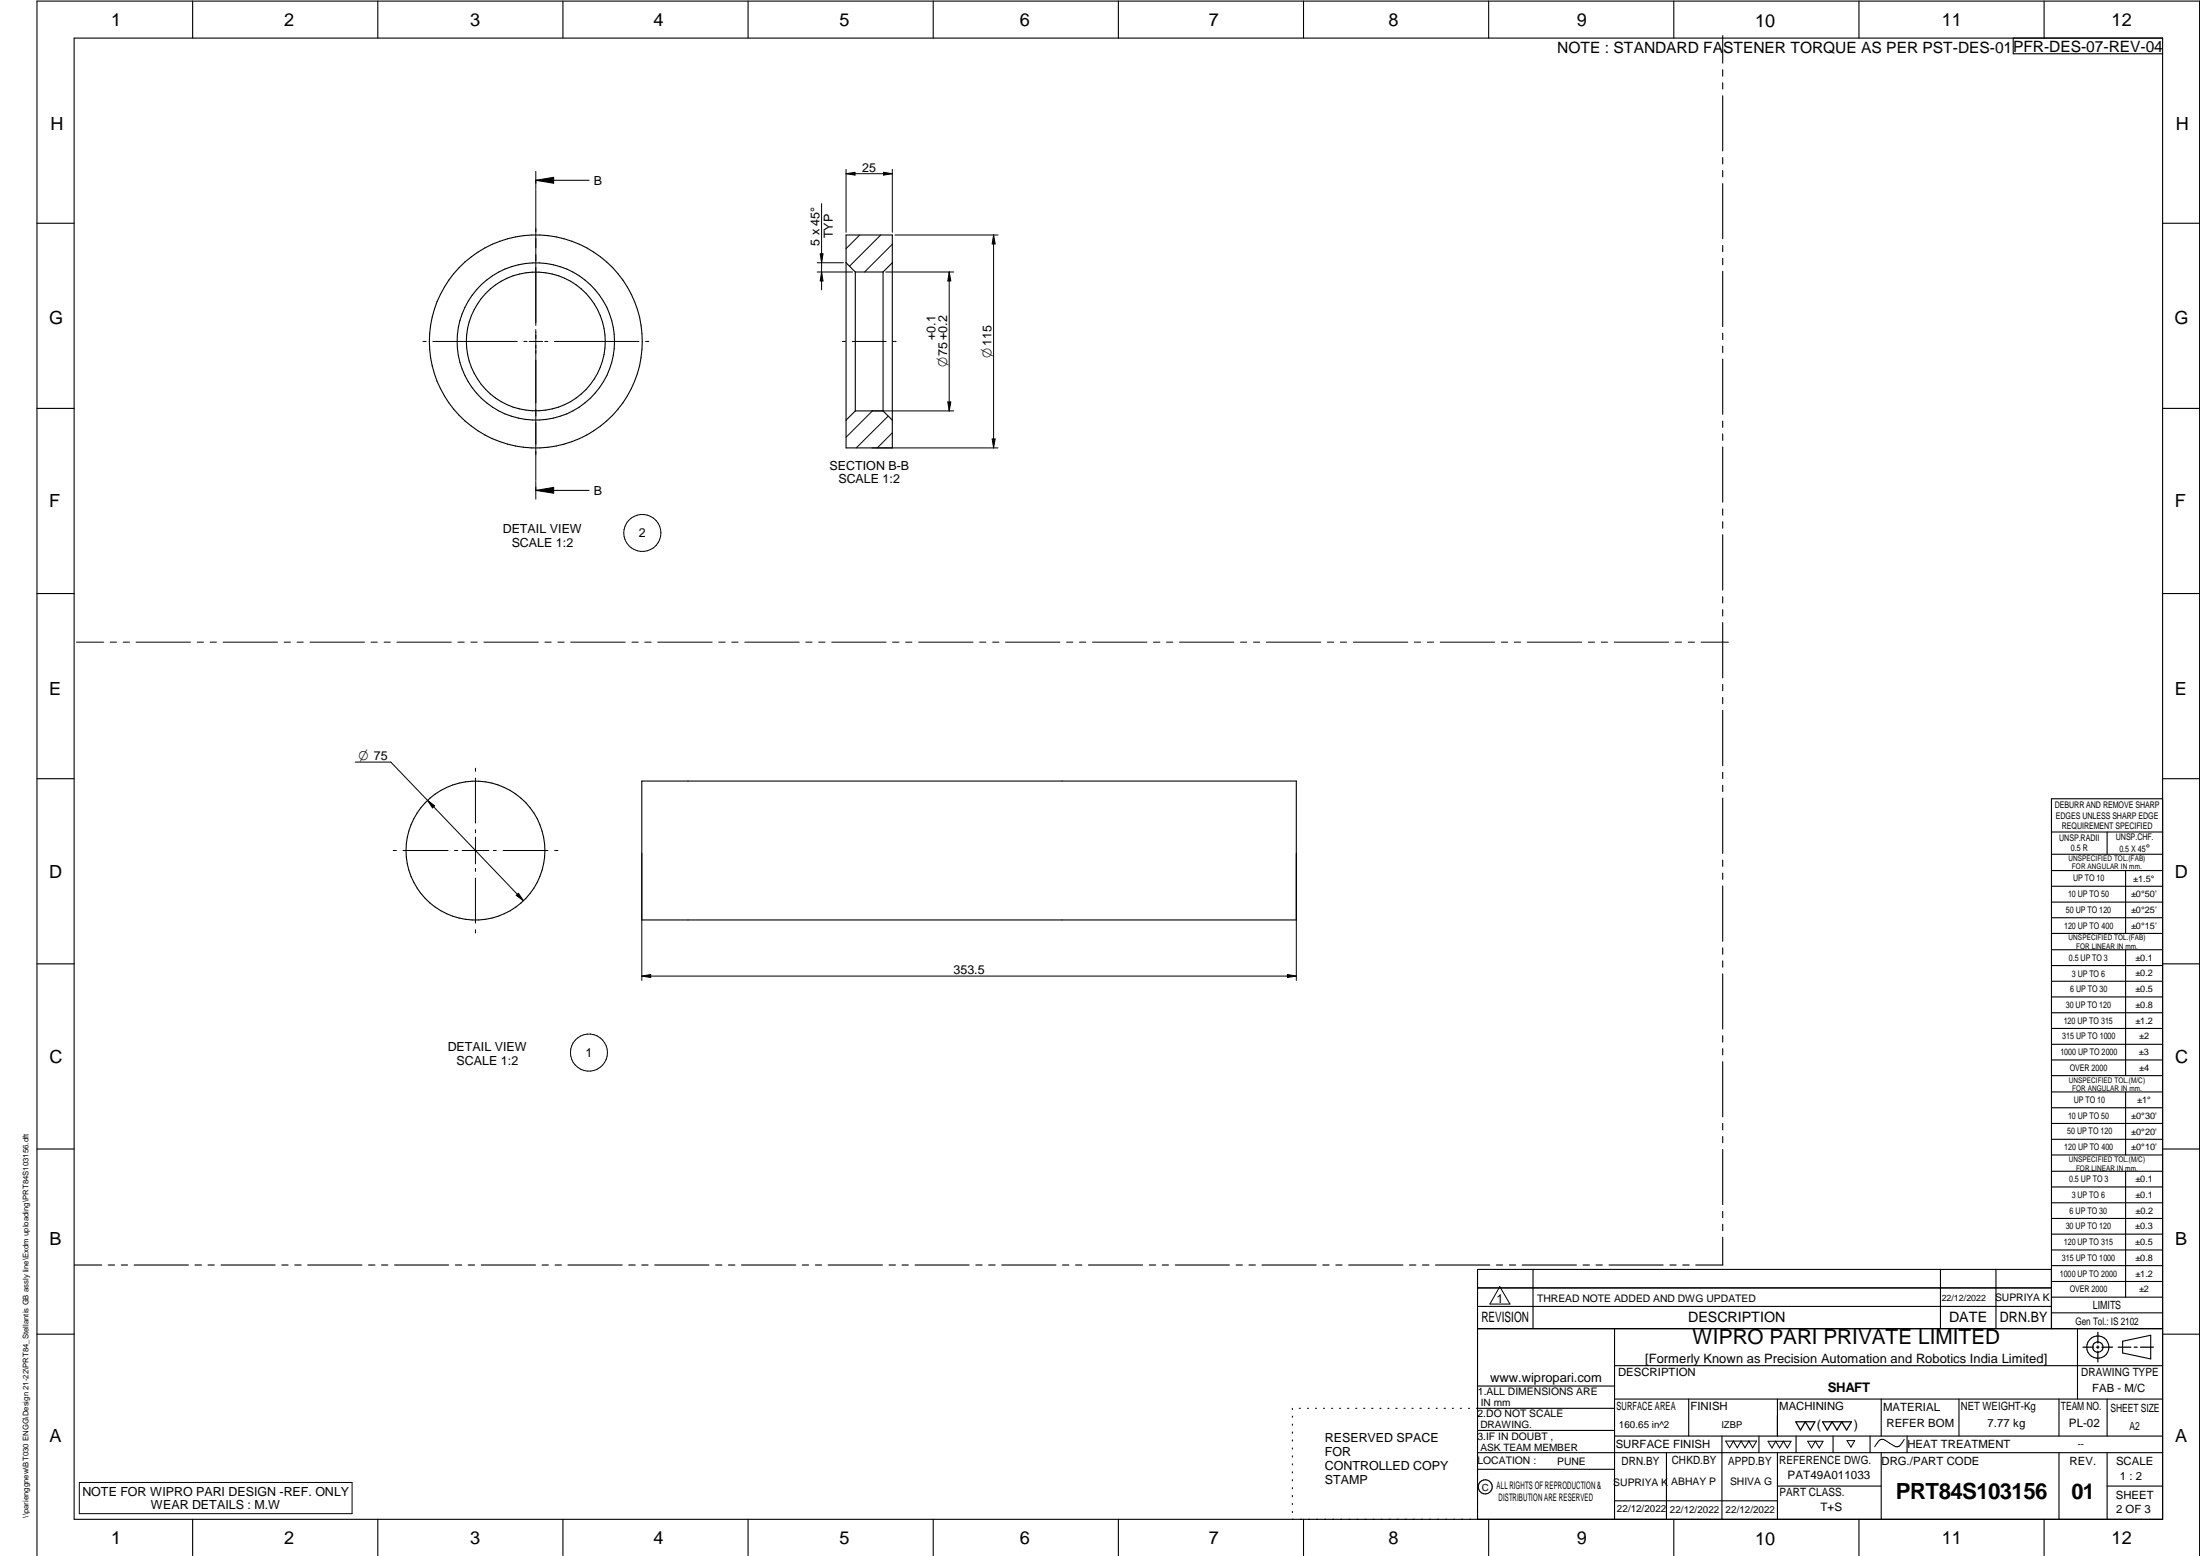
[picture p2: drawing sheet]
<svg xmlns="http://www.w3.org/2000/svg" width="594mm" height="420mm" viewBox="0 0 594 420" stroke-linecap="round" stroke-linejoin="round" font-family="sans-serif">
<g fill="none" stroke="#000" stroke-width=".3">
<path d="M20 10.3h564v400h-564zM52 .3v10M102 .3v10M152 .3v10M202 .3v10M252 .3v10M302 .3v10M352 .3v10M402 .3v10M452 .3v10M465.2 9.6v7.5M465.2 18.8v1.8"/>
<path d="M502 .3v10M543.6 10.3v4.2h40.4M552 .3v10M465.2 22.4v1.6M465.2 25.9v14.9M465.2 42.5v1.8M465.2 46.1v1.7M465.2 49.6v14.9M10 60.3h10M228.5 63.5h12.5v57.4h-12.5zM228.5 71l2.5 2.4M231 73.4v37.6"/>
<path d="M231 73.4h7.5M238.5 73.4v37.6M241 71l-2.5 2.4M465.2 66.3v1.7M465.2 69.8v1.7M465.2 73.3v14.9M584 60.3h10M465.2 90v1.7M465.2 93.5v1.7M465.2 97v14.9M10 110.3h10M231 111l-2.5 2.5"/>
<path d="M231 111h7.5M238.5 111l2.5 2.5M465.2 113.7v1.7M465.2 117.2v1.7M584 110.3h10M465.2 120.7v14.9M465.2 137.4v1.7M465.2 140.9v1.7M465.2 144.4v14.9M10 160.3h10M465.2 161.1v1.7M465.2 164.6v1.7"/>
<path d="M465.2 168.1v14.9M584 160.3h10M465.2 184.8v1.7M465.2 188.3v1.7M465.2 191.8v15M10 210.3h10M173.3 210.9h176.7v37.5h-176.7zM465.2 208.5v1.7M465.2 212v1.7M465.2 215.5v15M584 215.7h-30v143.1M584 210.3h10"/>
<path d="M465.2 232.2v1.7M465.2 235.8v1.6M465.2 239.2v15M554 224.7h30M554 230.7h30M554 235.1h30M554 239.3h30M569 224.7v6M574 235.1v17M465.2 255.9v1.8M465.2 259.5v1.7M554 243.6h30"/>
<path d="M554 247.8h30M554 252.1h30M554 256.5h30M574 256.5v33.9M10 260.3h10M465.2 263v14.9M465.2 279.7v1.7M554 260.7h30M554 265h30M554 269.2h30M554 273.5h30M554 277.7h30"/>
<path d="M584 260.3h10M465.2 283.2v1.7M465.2 286.7v14.9M554 282h30M554 286.2h30M554 290.4h30M554 294.9h30M554 299.1h30M574 294.9v17M10 310.3h10M465.2 303.4v1.7M465.2 306.9v1.7"/>
<path d="M465.2 310.4v14.9M554 303.4h30M554 307.6h30M554 311.9h30M554 316.3h30M574 316.3v34M584 310.3h10M465.2 334.1v7.5h-7.3M465.2 327.1v1.7M465.2 330.6v1.7M554 320.5h30M554 324.8h30"/>
<path d="M554 329h30M554 333.2h30M554 337.5h30M20.1 341.6h7.4M29.2 341.6h1.7M32.8 341.6h1.7M36.2 341.6h14.7M52.7 341.6h1.7M56.2 341.6h1.7M59.7 341.6h14.6M76.1 341.6h1.7M79.6 341.6h1.7"/>
<path d="M83.1 341.6h14.6M99.5 341.6h1.8M103 341.6h1.7M106.5 341.6h14.7M123 341.6h1.7M126.4 341.6h1.8M130 341.6h14.6M146.4 341.6h1.7M149.9 341.6h1.7M153.4 341.6h14.6M169.8 341.6h1.7M173.3 341.6h1.7"/>
<path d="M176.8 341.6h14.6M193.2 341.6h1.7M196.7 341.6h1.8M200.2 341.6h14.7M216.7 341.6h1.6M220.2 341.6h1.7M223.6 341.6h14.7M240.1 341.6h1.7M243.6 341.6h1.7M247.1 341.6h14.6M263.5 341.6h1.7M267 341.6h1.7"/>
<path d="M270.5 341.6h14.7M286.9 341.6h1.7M290.4 341.6h1.7M293.9 341.6h14.7M310.3 341.6h1.8M313.9 341.6h1.6M317.4 341.6h14.6M333.8 341.6h1.7M337.3 341.6h1.7M340.8 341.6h14.6M357.2 341.6h1.7M360.7 341.6h1.7"/>
<path d="M364.2 341.6h14.6M380.6 341.6h1.7M384.1 341.6h1.8M387.6 341.6h14.7M399 358.8h185M399 352.8h155M399 347.8h155M404.1 341.6h1.7M407.6 341.6h1.7M411 341.6h14.7M414 342.8v16M427.5 341.6h1.7"/>
<path d="M431 341.6h1.7M434.5 341.6h14.6M436 358.8v51.5M450.9 341.6h1.7M454.4 341.6h1.7M524 342.8v16M539 342.8v16M554 342.8h-155v67.5M554 341.8h30M554 346h30M554 350.3h30M554 354.5h30"/>
<path d="M561 358.8v19M10 360.3h10M399 374.3h37M436 368.8h148M436 377.8h148M456 377.8v10M480 377.8v10M508 377.8v10M529 377.8v10M556 377.8v10M569 377.8v10M573.2 362.2l7.6-1.6v6.3l-7.6-1.6z"/>
<path d="M584 360.3h10M349 380.3v.3M349 382.4v.3M349 384.6v.3M349 386.7v.3M349 388.8v.3M349 391v.3M349 393.1v.3M349 395.3v.3M349 397.4v.3M349 399.5v.3M350.9 380.3h.2"/>
<path d="M353.1 380.3h.2M355.2 380.3h.3M357.4 380.3h.3M359.6 380.3h.3M361.7 380.3h.3M363.9 380.3h.3M366.1 380.3h.3M368.3 380.3h.2M370.4 380.3h.3M372.6 380.3h.3M374.8 380.3h.3M376.9 380.3h.4"/>
<path d="M379.1 380.3h.3M381.3 380.3h.3M383.4 380.3h.4M385.6 380.3h.3M387.8 380.3h.3M390 380.3h.3M392.2 380.3h.3M394.3 380.3h.3M396.5 380.3h.3M398.7 380.3h37.3M399 396.7h37M399 392.3h185"/>
<path d="M399 386.2h37M436 387.8h148M450 392.3v18M465 387.8v22.5M475 387.8v4.5M480 392.3v18M485 387.8v4.5M495 387.8v4.5M505 387.8v4.5M508 392.3v18M515 387.8v4.5M556 392.3v18"/>
<path d="M569 392.3v18M52 410.3v9.7M102 410.3v9.7M152 410.3v9.7M202 410.3v9.7M252 410.3v9.7M302 410.3v9.7M349 401.7v.3M349 403.8v.4M349 406v.3M349 408.1v.3M352 410.3v9.7"/>
<path d="M402 410.3v9.7M436 405.3h44M452 410.3v9.7M480 401.3h28M502 410.3v9.7M552 410.3v9.7M569 401.3h15M10 420v-419.7h584v419.7"/>
<circle cx="144.7" cy="92.2" r="28.7"/>
<circle cx="144.7" cy="92.2" r="18.8"/>
<circle cx="144.7" cy="92.2" r="21.2"/>
<circle cx="128.4" cy="229.7" r="18.8"/>
<circle cx="566.5" cy="363.7" r="1.39"/>
<circle cx="566.5" cy="363.8" r="3"/>
<circle cx="401.1" cy="401.5" r="1.9"/>
</g>
<path d="M566.5 359.7v3M562.5 363.8h2.9M566.1 363.8h.7M566.5 363.4v.7M566.5 364.9v2.8M567.6 363.8h2.9M572 363.8h3.4M576.3 363.8h.8M578 363.8h3.5M484.9 383.9h5.2l-1.3 2.3-1.3-2.3-1.3 2.3zM492.2 383.9h7.7l-1.3 2.3-1.3-2.3-1.2 2.3-1.4-2.3-1.3 2.3z" fill="none" stroke="#000" stroke-width=".34"/>
<g fill="none" stroke="#000" stroke-width=".27">
<path d="M144.7 46.3v4.8M144.7 51.3v36.6M144.7 48.7h14.4M144.7 48.7l4.8-.8v1.6zM221.9 55v23.3M228.5 45.7v17M228.5 46.9l2.4-.4v.8zM228.5 46.9h12.5M238.6 46.5l2.4 .4-2.4 .4zM241 45.7v17M220.7 73.4h9.5M220.7 71h7"/>
<path d="M221.5 68.5h.7l-.3 2.5zM221.9 73.4l.3 2.5h-.7zM232.1 63.5l-3.6 3.6M237.8 63.5l-8.4 8.4M239.2 73.4h18.3M241 66l-7.5 7.4M241.7 63.5h27.8M256.3 73.4l.4 2.5h-.8zM256.3 73.4v37.6M268.3 63.5l.4 2.4h-.8zM268.3 63.5v57.4M114.2 92.2h.9"/>
<path d="M116.9 92.2h22.8M141.5 92.2h.8M142.9 92.2h3.6M144.7 89v40.8M147.1 92.2h.8M149.7 92.2h22.8M174.3 92.2h.9M227.5 92.2h.8M230.1 92.2h9.2M241.1 92.2h.9M235.5 111h22M235.6 111l-7.1 7.1"/>
<path d="M239.9 112.4l-8.7 8.5M241 116.9l-4.1 4M255.9 108.5h.8l-.4 2.5zM267.9 118.5h.8l-.4 2.4zM144.7 130v4.8M144.7 132.4l4.8-.8v1.6zM144.7 132.4h14.4M235.5 120.9h34M20.7 173.4h7.3M29.8 173.4h1.6M33.3 173.4h1.7M36.7 173.4h14.7"/>
<path d="M53.2 173.4h1.7M56.7 173.4h1.8M60.2 173.4h14.7M76.7 173.4h1.7M80.2 173.4h1.7M83.7 173.4h14.7M100.2 173.4h1.7M103.7 173.4h1.7M107.2 173.4h14.7M123.6 173.4h1.8M127.2 173.4h1.7M130.7 173.4h14.7"/>
<path d="M147.1 173.4h1.7M150.7 173.4h1.7M154.1 173.4h14.7M170.6 173.4h1.7M174.1 173.4h1.7M177.6 173.4h14.7M194.1 173.4h1.7M197.6 173.4h1.7M201.1 173.4h14.7M217.6 173.4h1.7M221.1 173.4h1.7M224.6 173.4h14.7"/>
<path d="M241 173.4h1.8M244.6 173.4h1.6M248.1 173.4h14.7M264.5 173.4h1.7M268 173.4h1.7M271.5 173.4h14.7M288 173.4h1.7M291.5 173.4h1.7M295 173.4h14.7M311.5 173.4h1.7M315 173.4h1.7M318.5 173.4h14.7"/>
<path d="M335 173.4h1.7M338.5 173.4h1.7M342 173.4h14.7M358.4 173.4h1.8M361.9 173.4h1.7M365.5 173.4h14.6M381.9 173.4h1.7M385.4 173.4h1.7M388.9 173.4h14.7M405.4 173.4h1.7M408.9 173.4h1.7M412.4 173.4h14.7"/>
<path d="M428.9 173.4h1.7M432.4 173.4h1.7M435.9 173.4h14.7M452.4 173.4h1.7M455.9 173.4h1.7M459.4 173.4h7.3M95.9 205.8h9.6l35.8 37.4M115.4 216.1l2 1.5-.6 .5zM128.4 207.4v.9M128.4 210.1v12.1M106.2 229.7h.8M108.8 229.7h12.2"/>
<path d="M122.8 229.7h.8M124.8 229.7h7.2M128.4 224v.9M128.4 226.1v7.2M128.4 234.5v.8M128.4 237.1v12.2M133.2 229.7h.8M135.8 229.7h12.2M149.8 229.7h.9M173.3 230.4v34.4M350 230.4v34.4M128.4 251v.9"/>
<path d="M139.4 241.8l.6-.6 1.3 2zM173.3 263.6l2.4-.5v.8zM173.3 263.6h176.7M347.6 263.1l2.4 .5-2.4 .3zM405 347.4l2.7 4.7h-5.4zM466 389.1h8.3l-1 1.8-1-1.8-1.1 1.8-1.1-1.8-1 1.8-1-1.8-1 1.8zM477.4 389.2h6.3l-1.1 1.8-1-1.8-1 1.8-1.1-1.8-1 1.8zM488.1 389.2h4.2l-1 1.8-1.1-1.8-1 1.8zM498.8 389h2l-1 1.8zM514.2 388.7l-.5 .9a1.46 1.46 0 0 1-2.3 .8l-2.3-1.5a1.45 1.45 0 0 0-2.3 .9l-.6 .9M21.4 400.3h73.7v8.4h-73.7z"/>
<circle cx="173.5" cy="143.9" r="5"/>
<circle cx="159" cy="284.2" r="5"/>
</g>
<g fill="#000">
<path d="M144.7 48.7l4.8-.8v1.6zM228.5 46.9l2.4-.4v.8zM238.6 46.5l2.4 .4-2.4 .4zM221.9 73.4l.3 2.5h-.7zM221.5 68.5h.7l-.3 2.5zM256.3 73.4l.4 2.5h-.8zM268.3 63.5l.4 2.4h-.8zM255.9 108.5h.8l-.4 2.5zM267.9 118.5h.8l-.4 2.4zM144.7 132.4l4.8-.8v1.6zM115.4 216.1l2 1.5-.6 .5zM139.4 241.8l.6-.6 1.3 2z"/>
<path d="M173.3 263.6l2.4-.5v.8zM347.6 263.1l2.4 .5-2.4 .3z"/>
</g>
<text font-size="6" x="511.9" y="404.9">PRT84S103156</text>
<text font-size="5.9" x="559.4" y="404.8">01</text>
<text font-size="5.6" x="457" y="363">WIPRO PARI PRIVATE LIMITED</text>
<g font-size="4.9">
<text x="30.1" y="6.9">1</text>
<text x="76.7" y="6.9">2</text>
<text x="127" y="6.9">3</text>
<text x="176.5" y="6.9">4</text>
<text x="226.7" y="6.9">5</text>
<text x="275.4" y="6.9">6</text>
<text x="326.4" y="6.9">7</text>
<text x="375" y="6.9">8</text>
<text x="425.8" y="6.9">9</text>
<text x="473.9" y="7.3">10</text>
<text x="524.3" y="6.9">11</text>
<text x="570.2" y="6.9">12</text>
<text x="13.6" y="35.1">H</text>
<text x="587.6" y="35.1">H</text>
<text x="13.2" y="87.5">G</text>
<text x="587.2" y="87.5">G</text>
<text x="13.2" y="137">F</text>
<text x="587.2" y="137">F</text>
<text x="13.2" y="187.6">E</text>
<text x="587.2" y="187.6">E</text>
<text x="13.2" y="237">D</text>
<text x="587.2" y="237">D</text>
<text x="13.4" y="287.1">C</text>
<text x="587.4" y="287.1">C</text>
<text x="13.4" y="336.2">B</text>
<text x="587.4" y="336.2">B</text>
<text x="13.4" y="389.3">A</text>
<text x="587.4" y="389.3">A</text>
<text x="30.1" y="416.9">1</text>
<text x="76.7" y="416.9">2</text>
<text x="127" y="416.9">3</text>
<text x="176.5" y="416.9">4</text>
<text x="226.7" y="416.9">5</text>
<text x="275.4" y="416.9">6</text>
<text x="326.4" y="416.9">7</text>
<text x="375" y="416.9">8</text>
<text x="425.8" y="416.9">9</text>
<text x="473.9" y="417.3">10</text>
<text x="524.3" y="416.9">11</text>
<text x="570.2" y="416.9">12</text>
</g>
<g font-size="4.2">
<text x="420.5" y="14.3">NOTE : STANDARD FASTENER TORQUE AS PER PST-DES-01</text>
<text x="543.6" y="14">PFR-DES-07-REV-04</text>
</g>
<g font-size="3.9">
<text x="400" y="357.1">REVISION</text>
<text x="455.9" y="357.1">DESCRIPTION</text>
<text x="526.4" y="357.1">DATE</text>
<text x="540" y="357.1">DRN.BY</text>
</g>
<g font-size="3.7">
<text x="255.7" y="99.2" transform="rotate(-90 255.7 99.2)">O75+0.2</text>
<text x="267.7" y="96.6" transform="rotate(-90 267.7 96.6)">O115</text>
<text x="96.8" y="205.2">O 75</text>
</g>
<text font-size="3.6" x="493.6" y="375.8">SHAFT</text>
<g font-size="3.5">
<text x="444.3" y="368">[Formerly Known as Precision Automation and Robotics India Limited]</text>
<text x="402.4" y="373.3">www.wipropari.com</text>
<text x="490.6" y="385.9">(</text>
<text x="500.6" y="385.9">)</text>
</g>
<g font-size="3.4">
<text x="232.8" y="46.3">25</text>
<text x="160.4" y="49.9">B</text>
<text x="224.9" y="64.3" transform="rotate(-90 224.9 64.3)">TYP</text>
<text x="221.3" y="66.3" transform="rotate(-90 221.3 66.3)">5 x 45°</text>
<text x="252.6" y="91.8" transform="rotate(-90 252.6 91.8)">+0.1</text>
<text x="224" y="127">SECTION B-B</text>
<text x="226.4" y="130.6">SCALE 1:2</text>
<text x="160.4" y="133.6">B</text>
<text x="135.8" y="144">DETAIL VIEW</text>
<text x="138.2" y="147.6">SCALE 1:2</text>
<text x="172.5" y="145.1">2</text>
<text x="257.5" y="263">353.5</text>
<text x="120.9" y="283.9">DETAIL VIEW</text>
<text x="123.3" y="287.5">SCALE 1:2</text>
<text x="158.1" y="285.4">1</text>
<text x="404.1" y="351.7">1</text>
<text x="357.8" y="389.5">RESERVED SPACE</text>
<text x="357.8" y="393.3">FOR</text>
<text x="357.8" y="397">CONTROLLED COPY</text>
<text x="357.8" y="400.8">STAMP</text>
<text x="22.3" y="403.9">NOTE FOR WIPRO PARI DESIGN -REF. ONLY</text>
<text x="40.7" y="407.5">WEAR DETAILS : M.W</text>
</g>
<g font-size="3.1">
<text x="565.1" y="353.5">LIMITS</text>
<text x="437" y="371.6">DESCRIPTION</text>
<text x="562" y="371.7">DRAWING TYPE</text>
<text x="565" y="376">FAB - M/C</text>
<text x="436.5" y="380.8">SURFACE AREA</text>
<text x="456.5" y="380.8">FINISH</text>
<text x="480.5" y="380.8">MACHINING</text>
<text x="508.5" y="380.9">MATERIAL</text>
<text x="529.5" y="380.7">NET WEIGHT-Kg</text>
<text x="556.5" y="380.7">TEAM NO.</text>
<text x="569.9" y="381.2">SHEET SIZE</text>
<text x="509.4" y="385.4">REFER BOM</text>
<text x="536.7" y="385.3">7.77 kg</text>
<text x="558.7" y="385.2">PL-02</text>
<text x="575" y="386.1">A2</text>
<text x="436.3" y="391">SURFACE FINISH</text>
<text x="437.8" y="395.5">DRN.BY</text>
<text x="451.4" y="395.4">CHKD.BY</text>
<text x="466.6" y="395.5">APPD.BY</text>
<text x="480.4" y="395.4">REFERENCE DWG.</text>
<text x="508.1" y="395.7">DRG./PART CODE</text>
<text x="515.1" y="391">HEAT TREATMENT</text>
<text x="558.9" y="395.5">REV.</text>
<text x="571.4" y="395.6">SCALE</text>
<text x="482.7" y="399.4">PAT49A011033</text>
<text x="572.4" y="399.5">1 : 2</text>
<text x="480.5" y="404">PART CLASS.</text>
<text x="491.6" y="408">T+S</text>
<text x="571.4" y="404.7">SHEET</text>
<text x="571.4" y="408.5">2 OF 3</text>
</g>
<text font-size="3" x="579.5" y="230.1">°</text>
<g font-size="2.8">
<text x="415.1" y="351.5">THREAD NOTE ADDED AND DWG UPDATED</text>
<text x="538.7" y="351.4">SUPRIYA K</text>
<text x="560.4" y="357.7">Gen Tol.: IS 2102</text>
<text x="399.1" y="376.6">1.ALL DIMENSIONS ARE</text>
<text x="399" y="382.7">2.DO NOT SCALE</text>
<text x="399" y="388.7">3.IF IN DOUBT ,</text>
<text x="399" y="395.4">LOCATION :</text>
<text x="420.5" y="395.6">PUNE</text>
<text x="404.1" y="402">ALL RIGHTS OF REPRODUCTION &amp;</text>
<text x="435.6" y="401.2">SUPRIYA K</text>
<text x="451.3" y="400.9">ABHAY P</text>
<text x="467.2" y="401.1">SHIVA G</text>
<text x="404.7" y="405.4">DISTRIBUTION ARE RESERVED</text>
</g>
<g font-size="2.7">
<text x="399.9" y="379.7">IN mm</text>
<text x="399.7" y="385.7">DRAWING.</text>
<text x="437.2" y="385.5">160.65 in^2</text>
<text x="399.7" y="391.8">ASK TEAM MEMBER</text>
<text x="400.1" y="402.5">C</text>
<text x="436.6" y="408.4">22/12/2022</text>
<text x="450.9" y="408.5">22/12/2022</text>
<text x="466" y="408.6">22/12/2022</text>
</g>
<g font-size="2.5">
<text x="554.9" y="218.3">DEBURR AND REMOVE SHARP</text>
<text x="555.2" y="221">EDGES UNLESS SHARP EDGE</text>
<text x="556.1" y="227.1">UNSP.RADII</text>
<text x="556.8" y="223.8">REQUIREMENT SPECIFIED</text>
<text x="571.4" y="226.9">UNSP.CHF.</text>
<text x="559.2" y="229.9">0.5 R</text>
<text x="572.3" y="230.1">0.5 X 45</text>
<text x="559.8" y="238">UP TO 10</text>
<text x="576.1" y="238.1">±1.5°</text>
<text x="558.5" y="242.2">10 UP TO 50</text>
<text x="575.5" y="242.3">±0°50'</text>
<text x="557.4" y="250.7">120 UP TO 400</text>
<text x="557.9" y="246.5">50 UP TO 120</text>
<text x="575.5" y="250.7">±0°15'</text>
<text x="575.5" y="246.5">±0°25'</text>
<text x="558.7" y="259.4">0.5 UP TO 3</text>
<text x="559.5" y="263.7">3 UP TO 6</text>
<text x="576.6" y="263.6">±0.2</text>
<text x="576.6" y="259.4">±0.1</text>
<text x="559" y="267.9">6 UP TO 30</text>
<text x="576.6" y="267.9">±0.5</text>
<text x="557.8" y="272.2">30 UP TO 120</text>
<text x="576.6" y="272.2">±0.8</text>
<text x="556.9" y="280.7">315 UP TO 1000</text>
<text x="557.3" y="276.4">120 UP TO 315</text>
<text x="576.6" y="276.4">±1.2</text>
<text x="577.7" y="280.7">±2</text>
<text x="556.4" y="284.9">1000 UP TO 2000</text>
<text x="577.6" y="284.9">±3</text>
<text x="558.9" y="289.2">OVER 2000</text>
<text x="577.7" y="289.3">±4</text>
<text x="560" y="297.9">UP TO 10</text>
<text x="577.1" y="297.9">±1°</text>
<text x="558.5" y="302.1">10 UP TO 50</text>
<text x="575.5" y="302.1">±0°30'</text>
<text x="557.4" y="310.6">120 UP TO 400</text>
<text x="558.2" y="306.3">50 UP TO 120</text>
<text x="575.5" y="310.6">±0°10'</text>
<text x="575.5" y="306.4">±0°20'</text>
<text x="558.8" y="319.2">0.5 UP TO 3</text>
<text x="559.4" y="323.4">3 UP TO 6</text>
<text x="576.6" y="323.5">±0.1</text>
<text x="576.6" y="319.2">±0.1</text>
<text x="558.9" y="327.7">6 UP TO 30</text>
<text x="576.7" y="327.7">±0.2</text>
<text x="557.8" y="332">30 UP TO 120</text>
<text x="576.6" y="332">±0.3</text>
<text x="556.8" y="340.5">315 UP TO 1000</text>
<text x="557.3" y="336.3">120 UP TO 315</text>
<text x="576.6" y="336.3">±0.5</text>
<text x="576.6" y="340.5">±0.8</text>
<text x="556.2" y="344.7">1000 UP TO 2000</text>
<text x="576.6" y="344.7">±1.2</text>
<text x="558.9" y="349">OVER 2000</text>
<text x="577.6" y="349">±2</text>
<text x="464.9" y="385.5">IZBP</text>
<text x="561.1" y="390.8">--</text>
</g>
<text font-size="2.4" x="524.3" y="351.2">22/12/2022</text>
<g font-size="2.1">
<text x="558.5" y="232.4">UNSPECIFIED TOL.(FAB)</text>
<text x="559.5" y="234.7">FOR ANGULAR IN mm.</text>
<text x="558.6" y="253.9">UNSPECIFIED TOL.(FAB)</text>
<text x="560.7" y="256.3">FOR LINEAR IN mm.</text>
<text x="558.7" y="292.3">UNSPECIFIED TOL.(M/C)</text>
<text x="559.6" y="294.7">FOR ANGULAR IN mm.</text>
<text x="558.7" y="313.7">UNSPECIFIED TOL.(M/C)</text>
<text x="560.6" y="316.1">FOR LINEAR IN mm.</text>
<text x="7.7" y="409.8" transform="rotate(-90 7.7 409.8)">\\parienggnew\BT030 ENGG\Design 21-22\PRT84_Stellantis GB assly line\Exdm uploading\PRT84S103156.dft</text>
</g>
</svg>
